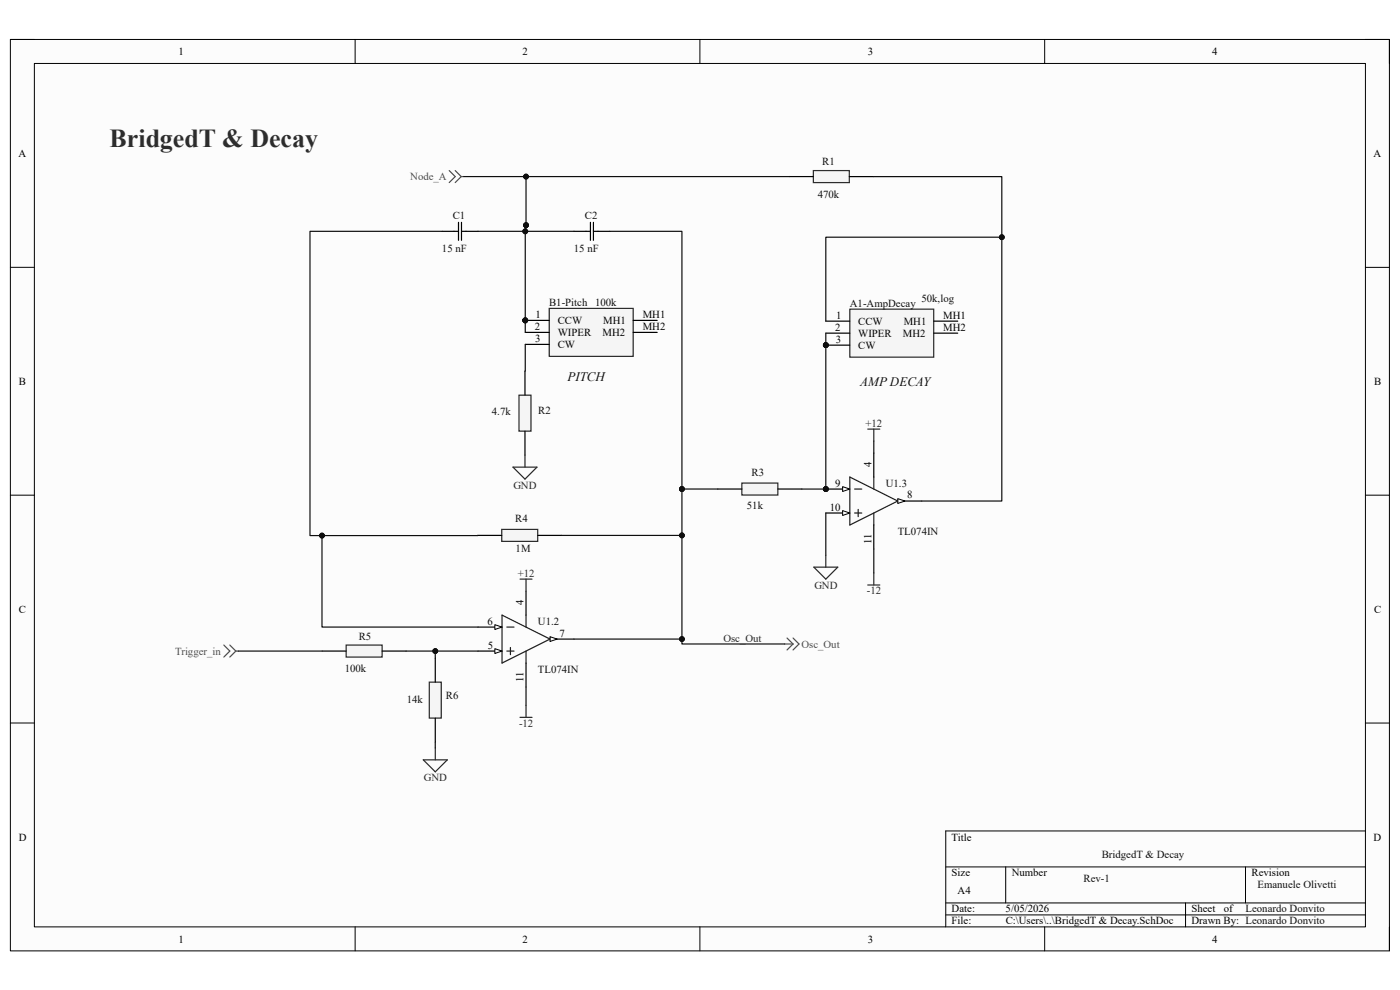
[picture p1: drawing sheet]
<svg xmlns="http://www.w3.org/2000/svg" width="297mm" height="210mm" viewBox="0 0 297 210" stroke-linecap="round" stroke-linejoin="round" font-family="sans-serif">
<path d="M2.2 8.4h292.6v193.3h-292.6z" fill-rule="evenodd" fill="#fcfcfc"/>
<path d="M2.2 8.4h292.6v193.3h-292.6z" fill="none" stroke="#000" stroke-width=".21"/>
<path d="M7.3 13.5h282.4v183.1h-282.4z" fill-rule="evenodd" fill="#fcfcfc"/>
<g fill="none" stroke="#000" stroke-width=".21">
<path d="M2.2 8.4h5.1M7.3 13.5h282.4v183.1h-282.4zM75.3 8.4v5.1M148.5 8.4v5.1M221.6 8.4v5.1M289.7 8.4h5.1v5.1M2.2 56.7h5.1M289.7 56.7h5.1M2.2 105h5.1M289.7 105.1h5.1M2.2 153.4h5.1M289.7 153.4h5.1"/>
<path d="M289.7 176.3h-89.1v20.3M75.3 196.6v5.1M148.5 196.6v5.1M200.6 183.9h89.1M200.6 191.5h89.1M200.6 194.1h89.1M213.4 183.9v7.6M221.6 196.6v5.1M251.5 191.5v5.1M264.2 183.9v7.6M294.8 196.6v5.1"/>
</g>
<path d="M116.7 135.6h5.1" fill="none" stroke="#000" stroke-width=".25"/>
<path d="M116.7 135.1l1.5 .5-1.5 .5z" fill="#fbfbfb"/>
<path d="M116.7 135.1l1.5 .5-1.5 .5z" fill="none" stroke="#000" stroke-width=".21"/>
<path d="M101.4 138.1h5.1" fill="none" stroke="#000" stroke-width=".25"/>
<path d="M105 137.6l1.5 .5-1.5 .5z" fill="#fbfbfb"/>
<path d="M105 137.6l1.5 .5-1.5 .5z" fill="none" stroke="#000" stroke-width=".21"/>
<path d="M101.4 133h5.1" fill="none" stroke="#000" stroke-width=".25"/>
<path d="M105 132.5l1.5 .5-1.5 .5z" fill="#fbfbfb"/>
<path d="M105 132.5l1.5 .5-1.5 .5z" fill="none" stroke="#000" stroke-width=".21"/>
<path d="M106.5 130.5l10.2 5.1-10.2 5.1zM107.5 133h1.6M107.5 138.1h1.6M108.3 137.4v1.5M111.6 130.5v2.5M111.6 138.1v2.6" fill="none" stroke="#1c1c1c" stroke-width=".25"/>
<path d="M111.6 125.4v5.1M111.6 140.7v5" fill="none" stroke="#000" stroke-width=".25"/>
<circle cx="175.2" cy="103.7" r=".51" fill="#0e0e0e"/>
<circle cx="175.2" cy="103.7" r=".51" fill="none" stroke="#0e0e0e" stroke-width=".21"/>
<path d="M190.5 106.3h5" fill="none" stroke="#000" stroke-width=".25"/>
<path d="M190.5 105.8l1.5 .5-1.5 .5z" fill="#fbfbfb"/>
<path d="M190.5 105.8l1.5 .5-1.5 .5z" fill="none" stroke="#000" stroke-width=".21"/>
<path d="M175.2 108.8h5.1" fill="none" stroke="#000" stroke-width=".25"/>
<path d="M178.8 108.3l1.5 .5-1.5 .5z" fill="#fbfbfb"/>
<path d="M178.8 108.3l1.5 .5-1.5 .5z" fill="none" stroke="#000" stroke-width=".21"/>
<path d="M175.2 103.7h5.1" fill="none" stroke="#000" stroke-width=".25"/>
<path d="M178.8 103.2l1.5 .5-1.5 .6z" fill="#fbfbfb"/>
<path d="M178.8 103.2l1.5 .5-1.5 .6z" fill="none" stroke="#000" stroke-width=".21"/>
<circle cx="175.2" cy="103.7" r=".51" fill="#0e0e0e"/>
<circle cx="175.2" cy="103.7" r=".51" fill="none" stroke="#0e0e0e" stroke-width=".21"/>
<path d="M180.3 101.2l10.2 5.1-10.2 5.1zM181.3 103.7h1.5M181.3 108.8h1.5M182.1 108.1v1.5M185.4 101.2v2.5M185.4 108.8v2.6" fill="none" stroke="#1c1c1c" stroke-width=".25"/>
<path d="M185.4 96.1v5.1M185.4 111.4v5.1" fill="none" stroke="#000" stroke-width=".25"/>
<path d="M184.1 91h2.5M185.4 91v2.6M110.3 122.9h2.6M111.6 122.9v2.5M184.1 124.1h2.5M185.4 121.5v2.6M110.3 152.2h2.6M111.6 149.6v2.6" fill="none" stroke="#262626" stroke-width=".25"/>
<path d="M106.4 112.3h7.7v2.6h-7.7z" fill-rule="evenodd" fill="#f5f5f5"/>
<path d="M106.4 112.3h7.7v2.6h-7.7z" fill="none" stroke="#262626" stroke-width=".25"/>
<path d="M93.8 49.1h3.5M97.3 47.2v3.8M97.9 49.1h3.5M97.9 47.2v3.8M101.4 113.6h5M114.1 113.6h5.1" fill="none" stroke="#000" stroke-width=".25"/>
<path d="M157.4 102.5h7.6v2.5h-7.6z" fill-rule="evenodd" fill="#f5f5f5"/>
<path d="M157.4 102.5h7.6v2.5h-7.6zM175.2 117.8v2.5M172.7 120.3h5l-2.5 2.6z" fill="none" stroke="#262626" stroke-width=".25"/>
<path d="M152.3 103.7h5.1M165 103.7h5.1" fill="none" stroke="#000" stroke-width=".25"/>
<path d="M172.6 36.2h7.6v2.5h-7.6z" fill-rule="evenodd" fill="#f5f5f5"/>
<path d="M172.6 36.2h7.6v2.5h-7.6z" fill="none" stroke="#262626" stroke-width=".25"/>
<path d="M167.5 37.5h5.1M180.2 37.5h5.1" fill="none" stroke="#000" stroke-width=".25"/>
<path d="M110.1 83.8h2.5v7.7h-2.5z" fill-rule="evenodd" fill="#f5f5f5"/>
<path d="M108.8 99.1h5.1l-2.5 2.5zM110.1 83.8h2.5v7.7h-2.5zM111.4 96.6v2.5" fill="none" stroke="#262626" stroke-width=".25"/>
<path d="M111.4 78.7v5.1M111.4 91.5v5.1" fill="none" stroke="#000" stroke-width=".25"/>
<circle cx="111.4" cy="68" r=".51" fill="#0e0e0e"/>
<circle cx="111.4" cy="68" r=".51" fill="none" stroke="#0e0e0e" stroke-width=".21"/>
<path d="M116.5 65.4h17.8v10.2h-17.8z" fill-rule="evenodd" fill="#f5f5f5"/>
<path d="M116.5 65.4h17.8v10.2h-17.8z" fill="none" stroke="#262626" stroke-width=".25"/>
<path d="M111.4 68h5.1" fill="none" stroke="#000" stroke-width=".25"/>
<circle cx="111.4" cy="68" r=".51" fill="#0e0e0e"/>
<circle cx="111.4" cy="68" r=".51" fill="none" stroke="#0e0e0e" stroke-width=".21"/>
<path d="M111.4 70.5h5.1M111.4 73.1h5.1M134.3 70.5h5.1M134.3 68h5.1" fill="none" stroke="#000" stroke-width=".25"/>
<path d="M73.4 136.8h7.7v2.6h-7.7z" fill-rule="evenodd" fill="#f5f5f5"/>
<path d="M73.4 136.8h7.7v2.6h-7.7z" fill="none" stroke="#262626" stroke-width=".25"/>
<path d="M68.3 138.1h5.1M81.1 138.1h5.1" fill="none" stroke="#000" stroke-width=".25"/>
<circle cx="175.2" cy="73.2" r=".51" fill="#0e0e0e"/>
<circle cx="175.2" cy="73.2" r=".51" fill="none" stroke="#0e0e0e" stroke-width=".21"/>
<path d="M180.3 65.6h17.8v10.2h-17.8z" fill-rule="evenodd" fill="#f5f5f5"/>
<path d="M180.3 65.6h17.8v10.2h-17.8z" fill="none" stroke="#262626" stroke-width=".25"/>
<path d="M175.2 68.1h5.1M175.2 70.7h5.1M175.2 73.2h5.1" fill="none" stroke="#000" stroke-width=".25"/>
<circle cx="175.2" cy="73.2" r=".51" fill="#0e0e0e"/>
<circle cx="175.2" cy="73.2" r=".51" fill="none" stroke="#0e0e0e" stroke-width=".21"/>
<path d="M121.8 49.1h3.5M125.3 47.2v3.8M125.9 49.1h3.5M125.9 47.2v3.8M198.1 68.1h5.1M198.1 70.7h5.1" fill="none" stroke="#000" stroke-width=".25"/>
<path d="M92.3 158.6v2.6M89.8 161.2h5.1l-2.6 2.5z" fill="none" stroke="#262626" stroke-width=".25"/>
<path d="M91.1 144.7h2.5v7.6h-2.5z" fill-rule="evenodd" fill="#f5f5f5"/>
<path d="M91.1 144.7h2.5v7.6h-2.5z" fill="none" stroke="#262626" stroke-width=".25"/>
<path d="M92.3 139.6v5.1M92.3 152.3v5.1" fill="none" stroke="#000" stroke-width=".25"/>
<path d="M95.3 36.2l1.3 1.3-1.3 1.2M96.6 36.2l1.2 1.3M97.8 37.5l-1.2 1.2M97.8 37.5h.6M47.5 136.8l1.3 1.3-1.3 1.3M48.8 136.8l1.2 1.3M50 138.1l-1.2 1.3M50 138.1h.5M166.5 136.6h1.7M167 135.3l1.2 1.3M168.2 136.6l-1.2 1.3M168.2 135.3l1.3 1.3-1.3 1.3" fill="none" stroke="#4c4c4c" stroke-width=".25"/>
<path d="M170.1 103.7h5.1" fill="none" stroke="#0e0e0e" stroke-width=".25"/>
<circle cx="175.2" cy="103.7" r=".51" fill="#0e0e0e"/>
<circle cx="175.2" cy="103.7" r=".51" fill="none" stroke="#0e0e0e" stroke-width=".21"/>
<path d="M111.4 68v2.5M111.6 145.7v3.9" fill="none" stroke="#0e0e0e" stroke-width=".25"/>
<circle cx="111.4" cy="68" r=".51" fill="#0e0e0e"/>
<circle cx="111.4" cy="68" r=".51" fill="none" stroke="#0e0e0e" stroke-width=".21"/>
<path d="M175.2 70.7v2.5M185.4 93.6v2.5M185.4 116.5v5" fill="none" stroke="#0e0e0e" stroke-width=".25"/>
<circle cx="175.2" cy="73.2" r=".51" fill="#0e0e0e"/>
<circle cx="175.2" cy="73.2" r=".51" fill="none" stroke="#0e0e0e" stroke-width=".21"/>
<path d="M175.2 73.2v30.5" fill="none" stroke="#0e0e0e" stroke-width=".25"/>
<circle cx="175.2" cy="103.7" r=".51" fill="#0e0e0e"/>
<circle cx="175.2" cy="103.7" r=".51" fill="none" stroke="#0e0e0e" stroke-width=".21"/>
<circle cx="175.2" cy="73.2" r=".51" fill="#0e0e0e"/>
<circle cx="175.2" cy="73.2" r=".51" fill="none" stroke="#0e0e0e" stroke-width=".21"/>
<path d="M144.7 103.7h7.6M175.2 108.8v9" fill="none" stroke="#0e0e0e" stroke-width=".25"/>
<circle cx="144.7" cy="103.7" r=".51" fill="#0e0e0e"/>
<circle cx="144.7" cy="103.7" r=".51" fill="none" stroke="#0e0e0e" stroke-width=".21"/>
<path d="M129.4 49.1h15.3v54.6" fill="none" stroke="#0e0e0e" stroke-width=".25"/>
<circle cx="144.7" cy="103.7" r=".51" fill="#0e0e0e"/>
<circle cx="144.7" cy="103.7" r=".51" fill="none" stroke="#0e0e0e" stroke-width=".21"/>
<path d="M111.6 47.8v1.3h10.2" fill="none" stroke="#0e0e0e" stroke-width=".25"/>
<circle cx="111.6" cy="47.8" r=".51" fill="#0e0e0e"/>
<circle cx="111.6" cy="47.8" r=".51" fill="none" stroke="#0e0e0e" stroke-width=".21"/>
<path d="M101.4 113.6h-33.1M92.3 157.4v1.2" fill="none" stroke="#0e0e0e" stroke-width=".25"/>
<circle cx="68.3" cy="113.6" r=".51" fill="#0e0e0e"/>
<circle cx="68.3" cy="113.6" r=".51" fill="none" stroke="#0e0e0e" stroke-width=".21"/>
<path d="M93.8 49.1h-28v64.5h2.5v19.4h33.1M111.4 73.1v5.6" fill="none" stroke="#0e0e0e" stroke-width=".25"/>
<circle cx="68.3" cy="113.6" r=".51" fill="#0e0e0e"/>
<circle cx="68.3" cy="113.6" r=".51" fill="none" stroke="#0e0e0e" stroke-width=".21"/>
<path d="M98.4 37.5h69.1M50.5 138.1h17.8" fill="none" stroke="#0e0e0e" stroke-width=".25"/>
<circle cx="111.6" cy="37.5" r=".51" fill="#0e0e0e"/>
<circle cx="111.6" cy="37.5" r=".51" fill="none" stroke="#0e0e0e" stroke-width=".21"/>
<path d="M119.2 113.6h25.5" fill="none" stroke="#0e0e0e" stroke-width=".25"/>
<circle cx="144.7" cy="113.6" r=".51" fill="#0e0e0e"/>
<circle cx="144.7" cy="113.6" r=".51" fill="none" stroke="#0e0e0e" stroke-width=".21"/>
<path d="M111.6 37.5v10.3" fill="none" stroke="#0e0e0e" stroke-width=".25"/>
<circle cx="111.6" cy="47.8" r=".51" fill="#0e0e0e"/>
<circle cx="111.6" cy="47.8" r=".51" fill="none" stroke="#0e0e0e" stroke-width=".21"/>
<circle cx="111.6" cy="37.5" r=".51" fill="#0e0e0e"/>
<circle cx="111.6" cy="37.5" r=".51" fill="none" stroke="#0e0e0e" stroke-width=".21"/>
<path d="M121.8 135.6h22.9" fill="none" stroke="#0e0e0e" stroke-width=".25"/>
<circle cx="144.7" cy="135.6" r=".51" fill="#0e0e0e"/>
<circle cx="144.7" cy="135.6" r=".51" fill="none" stroke="#0e0e0e" stroke-width=".21"/>
<path d="M144.7 103.7v32.9h21.8" fill="none" stroke="#0e0e0e" stroke-width=".25"/>
<circle cx="144.7" cy="103.7" r=".51" fill="#0e0e0e"/>
<circle cx="144.7" cy="103.7" r=".51" fill="none" stroke="#0e0e0e" stroke-width=".21"/>
<circle cx="144.7" cy="113.6" r=".51" fill="#0e0e0e"/>
<circle cx="144.7" cy="113.6" r=".51" fill="none" stroke="#0e0e0e" stroke-width=".21"/>
<circle cx="144.7" cy="135.6" r=".51" fill="#0e0e0e"/>
<circle cx="144.7" cy="135.6" r=".51" fill="none" stroke="#0e0e0e" stroke-width=".21"/>
<path d="M92.3 138.1v1.5" fill="none" stroke="#0e0e0e" stroke-width=".25"/>
<circle cx="92.3" cy="138.1" r=".51" fill="#0e0e0e"/>
<circle cx="92.3" cy="138.1" r=".51" fill="none" stroke="#0e0e0e" stroke-width=".21"/>
<path d="M86.2 138.1h15.2" fill="none" stroke="#0e0e0e" stroke-width=".25"/>
<circle cx="92.3" cy="138.1" r=".51" fill="#0e0e0e"/>
<circle cx="92.3" cy="138.1" r=".51" fill="none" stroke="#0e0e0e" stroke-width=".21"/>
<path d="M101.4 49.1h10" fill="none" stroke="#0e0e0e" stroke-width=".25"/>
<circle cx="111.4" cy="49.1" r=".51" fill="#0e0e0e"/>
<circle cx="111.4" cy="49.1" r=".51" fill="none" stroke="#0e0e0e" stroke-width=".21"/>
<path d="M111.6 47.8h-.2v20.2" fill="none" stroke="#0e0e0e" stroke-width=".25"/>
<circle cx="111.4" cy="68" r=".51" fill="#0e0e0e"/>
<circle cx="111.4" cy="68" r=".51" fill="none" stroke="#0e0e0e" stroke-width=".21"/>
<circle cx="111.4" cy="49.1" r=".51" fill="#0e0e0e"/>
<circle cx="111.4" cy="49.1" r=".51" fill="none" stroke="#0e0e0e" stroke-width=".21"/>
<circle cx="111.6" cy="47.8" r=".51" fill="#0e0e0e"/>
<circle cx="111.6" cy="47.8" r=".51" fill="none" stroke="#0e0e0e" stroke-width=".21"/>
<path d="M185.3 37.5h27.2v12.8h-37.3v17.8" fill="none" stroke="#0e0e0e" stroke-width=".25"/>
<circle cx="212.5" cy="50.3" r=".51" fill="#0e0e0e"/>
<circle cx="212.5" cy="50.3" r=".51" fill="none" stroke="#0e0e0e" stroke-width=".21"/>
<path d="M212.5 50.3v56h-17" fill="none" stroke="#0e0e0e" stroke-width=".25"/>
<circle cx="212.5" cy="50.3" r=".51" fill="#0e0e0e"/>
<circle cx="212.5" cy="50.3" r=".51" fill="none" stroke="#0e0e0e" stroke-width=".21"/>
<text font-size="5.5" fill="#2e2e2e" x="23.2" y="31.2">BridgedT &amp; Decay</text>
<g font-size="2.8" fill="#0e0e0e">
<text x="120.4" y="80.9">PITCH</text>
<text x="182.5" y="81.9">AMP DECAY</text>
</g>
<g font-size="2.3">
<text x="37.9" y="11.7">1</text>
<text x="110.9" y="11.7">2</text>
<text x="184.1" y="11.7">3</text>
<text x="257.1" y="11.7">4</text>
<text x="3.9" y="33.3">A</text>
<text x="291.4" y="33.3">A</text>
<text x="113.5" y="70">2</text>
<text x="113.6" y="67.4">1</text>
<text x="118.3" y="68.7">CCW</text>
<text x="118.3" y="71.2">WIPER</text>
<text x="127.8" y="71.2">MH2</text>
<text x="128" y="68.7">MH1</text>
<text x="136.4" y="67.4">MH1</text>
<text x="136.4" y="70">MH2</text>
<text x="177.2" y="70.1">2</text>
<text x="177.4" y="67.6">1</text>
<text x="182.1" y="68.9">CCW</text>
<text x="182.1" y="71.4">WIPER</text>
<text x="191.6" y="71.4">MH2</text>
<text x="191.7" y="68.9">MH1</text>
<text x="200.1" y="67.6">MH1</text>
<text x="200.1" y="70.1">MH2</text>
<text x="113.5" y="72.5">3</text>
<text x="118.3" y="73.8">CW</text>
<text x="177.3" y="72.7">3</text>
<text x="182.1" y="74">CW</text>
<text x="4" y="81.6">B</text>
<text x="291.5" y="81.6">B</text>
<text x="184.9" y="99.1" transform="rotate(-90 184.9 99.1)">4</text>
<text x="177.2" y="103.2">9</text>
<text x="192.5" y="105.7">8</text>
<text x="176" y="108.3">10</text>
<text x="184.9" y="115.4" transform="rotate(-90 184.9 115.4)">11</text>
<text x="4" y="130">C</text>
<text x="111.1" y="128.4" transform="rotate(-90 111.1 128.4)">4</text>
<text x="291.5" y="130">C</text>
<text x="103.4" y="132.5">6</text>
<text x="103.5" y="137.6">5</text>
<text x="118.7" y="135">7</text>
<text x="111.1" y="144.7" transform="rotate(-90 111.1 144.7)">11</text>
<text x="4" y="178.3">D</text>
<text x="201.9" y="178.3">Title</text>
<text x="291.4" y="178.3">D</text>
<text x="201.9" y="185.9">Size</text>
<text x="214.6" y="185.9">Number</text>
<text x="265.5" y="185.9">Revision</text>
<text x="203.2" y="189.7">A4</text>
<text x="201.9" y="193.5">Date:</text>
<text x="201.9" y="196.1">File:</text>
<text x="213.3" y="193.5">5/05/2026</text>
<text x="213.4" y="196.1">C:\Users\..\BridgedT &amp; Decay.SchDoc</text>
<text x="252.8" y="196.1">Drawn By: Leonardo Donvito</text>
<text x="252.8" y="193.5">Sheet</text>
<text x="259.6" y="193.5">of</text>
<text x="37.9" y="199.9">1</text>
<text x="110.9" y="199.9">2</text>
<text x="184.1" y="199.9">3</text>
<text x="257.1" y="199.9">4</text>
</g>
<g font-size="2.3" fill="#0e0e0e">
<text x="174.5" y="34.9">R1</text>
<text x="173.5" y="42">470k</text>
<text x="96.1" y="46.4">C1</text>
<text x="124.1" y="46.4">C2</text>
<text x="93.8" y="53.6">15 nF</text>
<text x="121.8" y="53.6">15 nF</text>
<text x="116.5" y="64.9">B1-Pitch</text>
<text x="126.2" y="64.8">100k</text>
<text x="180.3" y="65.1">A1-AmpDecay</text>
<text x="195.5" y="64">50k,log</text>
<text x="104.4" y="88">4.7k</text>
<text x="114.2" y="87.9">R2</text>
<text x="159.4" y="101">R3</text>
<text x="187.9" y="103.2">U1.3</text>
<text x="109.3" y="110.7">R4</text>
<text x="158.5" y="108">51k</text>
<text x="190.5" y="113.4">TL074IN</text>
<text x="109.4" y="117.1">1M</text>
<text x="76.1" y="135.8">R5</text>
<text x="114.1" y="132.5">U1.2</text>
<text x="73.2" y="142.6">100k</text>
<text x="114.1" y="142.7">TL074IN</text>
<text x="86.3" y="149.1">14k</text>
<text x="94.6" y="148.4">R6</text>
<text x="233.7" y="182.1">BridgedT &amp; Decay</text>
<text x="229.9" y="187.2">Rev-1</text>
<text x="266.8" y="188.5">Emanuele Olivetti</text>
<text x="264.2" y="193.5">Leonardo Donvito</text>
</g>
<g font-size="2.3" fill="#4c4c4c">
<text x="87" y="38.2">Node_A</text>
<text x="170" y="137.4">Osc_Out</text>
<text x="37.2" y="138.9">Trigger_in</text>
</g>
<g font-size="2.3" fill="#262626">
<text x="183.6" y="90.5">+12</text>
<text x="108.9" y="103.7">GND</text>
<text x="109.9" y="122.3">+12</text>
<text x="172.8" y="124.9">GND</text>
<text x="183.9" y="126.1">-12</text>
<text x="153.5" y="136.1">Osc_Out</text>
<text x="110.1" y="154.2">-12</text>
<text x="89.9" y="165.8">GND</text>
</g>
</svg>
